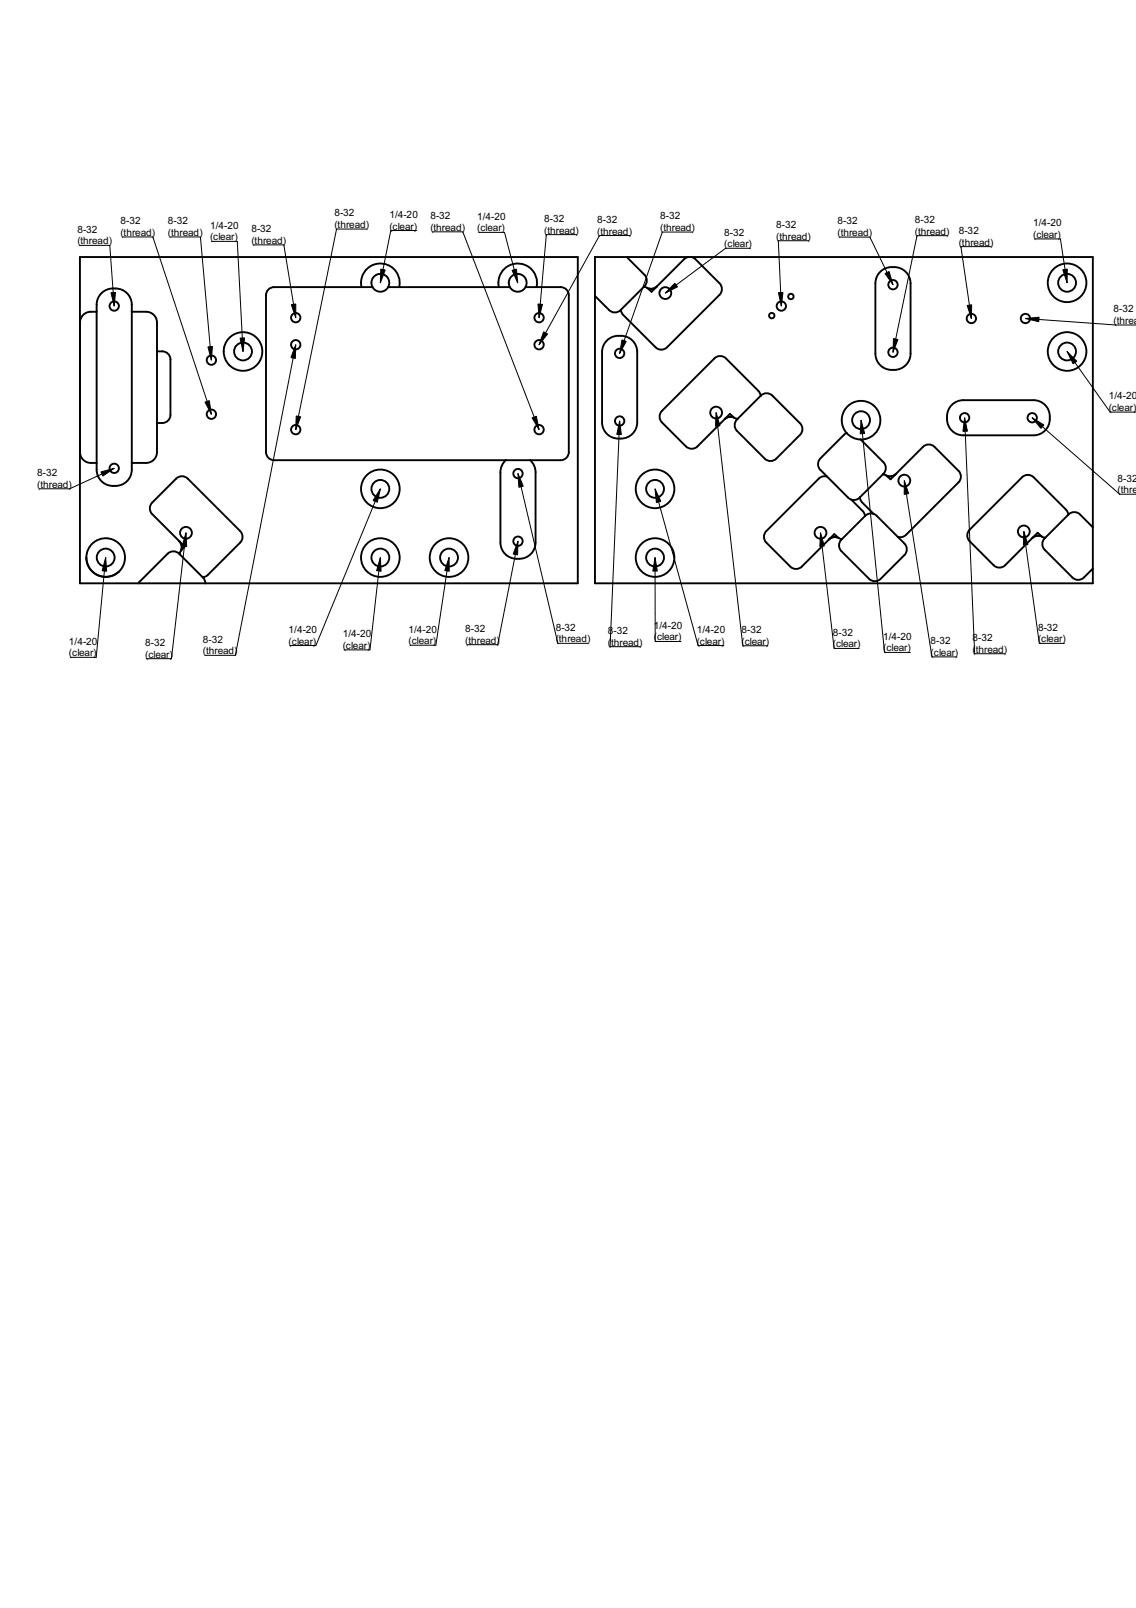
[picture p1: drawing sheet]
<svg xmlns="http://www.w3.org/2000/svg" width="210mm" height="297mm" viewBox="0 0 210 297" stroke-linecap="round" stroke-linejoin="round" font-family="sans-serif">
<g fill="none" stroke="#000" stroke-width=".35">
<path d="M14.8 47.5h92v60.3h-92zM17.9 57.6a2.59 2.59 0 0 0-2.8 1l-.3 1M18.5 54.4a3.3 3.3 0 0 1 3.6-1 3.3 3.3 0 0 1 2.3 2.9v30.5a3.3 3.3 0 0 1-3.3 3 3.3 3.3 0 0 1-3.2-3v-30.5v-.7zM24.4 57.6h2.6a2 2 0 0 1 2 2v23.9a2 2 0 0 1-2 2h-2.6M66.8 53a3.6 3.6 0 0 1 3.5-4.3 3.6 3.6 0 0 1 3.5 4.3M68.8 53a1.65 1.65 0 0 1 1.5-2.4 1.65 1.65 0 0 1 1.4 2.4M68.8 53a1.65 1.65 0 0 0 2.9 0M68.8 53h-18.2a1.5 1.5 0 0 0-1.5 1.5v29a1.5 1.5 0 0 0 1.5 1.5h53a1.5 1.5 0 0 0 1.5-1.5v-29a1.5 1.5 0 0 0-1.5-1.5h-6.5M71.7 53h22.5M92.2 53a3.6 3.6 0 0 1 3.5-4.3 3.6 3.6 0 0 1 3.4 4.3M94.2 53a1.65 1.65 0 0 1 1.5-2.4 1.65 1.65 0 0 1 1.4 2.4M94.2 53a1.65 1.65 0 0 0 2.9 0"/>
<path d="M109.9 47.5h92v60.3h-92zM110 47.5h-.1M115.8 47.5l3.3 3.3a1.5 1.5 0 0 1 0 2.1l-4.4 4.4a1.5 1.5 0 0 1-2.1 0l-2.7-2.6M119 53l.6 .2M119.6 53.2a1.5 1.5 0 0 0 1.8-.3l-.8 .4M119.9 53.3h.6M127.2 47.5l-.8 .4-6 6-.8-.7M127.7 47.5l.8 .4 4.5 4.4a1.5 1.5 0 0 1 0 2.2l-9.7 9.7a1.5 1.5 0 0 1-2.2 0l-5.9-6-.3-.5-.2-.5M162.9 50a3.3 3.3 0 0 1 5.3 2.3v13a3.3 3.3 0 0 1-3.2 3 3.3 3.3 0 0 1-3.2-3v-13a2.99 2.99 0 0 1 1.1-2.3zM29 64.9a1.96 1.96 0 0 1 2.4 1l.1 10.7a1.5 1.5 0 0 1-1.5 1.5h-1M111.9 63.2a3.3 3.3 0 0 1 3.6-1.1 3.3 3.3 0 0 1 2.2 2.9v13a3.3 3.3 0 0 1-3.2 3 3.3 3.3 0 0 1-3.3-3v-13l.1-.7zM134.7 77l-.8 .4a1.5 1.5 0 0 1 1.8-.2"/>
<path d="M134.7 77l.7 .1M135.7 77.2l.6 .2M140.5 73.1l-.1-.5-.3-.4-6-6a1.5 1.5 0 0 0-2.1 0l-9.7 9.7a1.5 1.5 0 0 0 0 2.1l4.4 4.5a1.5 1.5 0 0 0 2.2 0l6-6 .8 .7M140.6 73.1a1.5 1.5 0 0 1 2.1 0l5.1 5.1a1.5 1.5 0 0 1 0 2.1l-4.4 4.4a1.5 1.5 0 0 1-2.1 0l-5.1-5.1a1.5 1.5 0 0 1 0-2.1zM156.4 80a3.6 3.6 0 0 1 1.1-5.6 3.6 3.6 0 0 1 5.1 2.4 3.6 3.6 0 0 1-3.6 4.4M156.4 80l1.2 .9 1.4 .3M156.4 80l-4.8 4.7a1.5 1.5 0 0 0 0 2.1l1.2 1.2M176.1 74.6l1.2-.6 .7-.1h13a3.3 3.3 0 0 1 3 3.3 3.3 3.3 0 0 1-3 3.2h-13a3.3 3.3 0 0 1-2.7-4.8zM14.8 83.5a2 2 0 0 0 2 2h1.1M93.4 85a3 3 0 0 0-.9 2.2v13a3.3 3.3 0 0 0 3.2 3 3.3 3.3 0 0 0 3.3-3v-13a3 3 0 0 0-1-2.2M152.8 88a1.5 1.5 0 0 0-1.5 .4l-9.7 9.7a1.5 1.5 0 0 0 0 2.1l4.4 4.5a1.5 1.5 0 0 0 2.2 0l6-6 .8 .7M152.8 88l3.9 3.9 .6 .4"/>
<path d="M153.9 99.2l-.7 .4a1.5 1.5 0 0 1 1.8-.2M154 99.2l.7 .1M155 99.4l.6 .2M157.3 92.3l2.3 2.3 .2 .7M158.9 91.9l.2 .7 2.3 2.3M159 81.2l4.2 4.2a1.5 1.5 0 0 1 0 2.1l-4.4 4.4a1.5 1.5 0 0 1-1.5 .4M161.4 94.9a1.5 1.5 0 0 0-1.5 .4l-4.4 4.4a1.5 1.5 0 0 0 0 2.1l5.1 5.1a1.5 1.5 0 0 0 2.1 0l4.4-4.4a1.5 1.5 0 0 0 0-2.1l-1.2-1.2M161.4 94.9l.6 .4 3.9 3.9M163.1 87.6l.6 .2M163.7 87.8l.8 .7 6.1-6a1.5 1.5 0 0 1 2.1 0l4.4 4.5a1.5 1.5 0 0 1 0 2.1l-9.7 9.7a1.5 1.5 0 0 1-1.5 .4M163.7 87.8a1.5 1.5 0 0 0 1.8-.2l-.7 .4M164 87.9l.7 .1"/>
<path d="M191.5 99l-.8 .4a1.5 1.5 0 0 1 1.8-.3M191.6 99h.6M192.5 99.1l.6 .2M197.4 95.1l-.1-.5-.3-.5-6-5.9a1.5 1.5 0 0 0-2.1 0l-9.7 9.7a1.5 1.5 0 0 0 0 2.1l4.4 4.4a1.5 1.5 0 0 0 2.1 0l6-6 .8 .7M201.9 97.4l-2.3-2.4a1.5 1.5 0 0 0-2.2 0l-4.4 4.4a1.5 1.5 0 0 0 0 2.2l5.2 5.1a1.5 1.5 0 0 0 2.1 0l1.6-1.7M25.6 107.8l5.4-5.5a1.5 1.5 0 0 1 2.1 0l4.4 4.4 .3 .5 .1 .6M25.8 107.5l-.2 .2M33.4 101.8l.7-.8-6-6a1.5 1.5 0 0 1 0-2.2l4.5-4.4a1.5 1.5 0 0 1 2.1 0l9.7 9.7a1.5 1.5 0 0 1 0 2.1l-6 6-.4 .3-.5 .1M33.4 101.8l-.2 .6M33.6 100.8l-.5-.8a1.5 1.5 0 0 1 .3 1.8M33.6 100.8l-.1 .7"/>
<circle cx="21.1" cy="56.5" r=".86"/>
<circle cx="54.6" cy="58.7" r=".86"/>
<circle cx="99.6" cy="58.7" r=".86"/>
<circle cx="122.9" cy="54.1" r="1.09"/>
<circle cx="142.6" cy="58.3" r=".5"/>
<circle cx="144.4" cy="56.5" r=".86"/>
<circle cx="146.1" cy="54.8" r=".5"/>
<circle cx="165" cy="52.6" r=".86"/>
<circle cx="179.5" cy="58.8" r=".86"/>
<circle cx="189.5" cy="58.8" r=".86"/>
<circle cx="197.2" cy="52.2" r="3.6"/>
<circle cx="197.2" cy="52.2" r="1.65"/>
<circle cx="39.1" cy="66.5" r=".86"/>
<circle cx="39.1" cy="76.5" r=".86"/>
<circle cx="44.9" cy="64.9" r="1.65"/>
<circle cx="44.9" cy="64.9" r="3.6"/>
<circle cx="54.6" cy="63.7" r=".86"/>
<circle cx="54.6" cy="79.4" r=".86"/>
<circle cx="99.6" cy="63.7" r=".86"/>
<circle cx="99.6" cy="79.4" r=".86"/>
<circle cx="114.5" cy="77.8" r=".86"/>
<circle cx="114.5" cy="65.3" r=".86"/>
<circle cx="132.3" cy="76.2" r="1.09"/>
<circle cx="159.1" cy="77.6" r="1.65"/>
<circle cx="165" cy="65.1" r=".86"/>
<circle cx="178.2" cy="77.2" r=".86"/>
<circle cx="190.7" cy="77.2" r=".86"/>
<circle cx="197.2" cy="64.9" r="3.6"/>
<circle cx="197.2" cy="64.9" r="1.65"/>
<circle cx="21.1" cy="86.5" r=".86"/>
<circle cx="34.4" cy="98.4" r="1.09"/>
<circle cx="70.3" cy="90.3" r="3.6"/>
<circle cx="70.3" cy="90.3" r="1.65"/>
<circle cx="95.7" cy="87.5" r=".86"/>
<circle cx="95.7" cy="100" r=".86"/>
<circle cx="121" cy="90.3" r="3.6"/>
<circle cx="121" cy="90.3" r="1.65"/>
<circle cx="151.6" cy="98.4" r="1.09"/>
<circle cx="167.1" cy="88.8" r="1.09"/>
<circle cx="189.2" cy="98.2" r="1.09"/>
<circle cx="19.5" cy="103" r="1.65"/>
<circle cx="19.5" cy="103" r="3.6"/>
<circle cx="70.3" cy="103" r="3.6"/>
<circle cx="70.3" cy="103" r="1.65"/>
<circle cx="83" cy="103" r="3.6"/>
<circle cx="83" cy="103" r="1.65"/>
<circle cx="121" cy="103" r="3.6"/>
<circle cx="121" cy="103" r="1.65"/>
</g>
<path d="M43.8 44.6l1.1 20.3M108.3 77.6h.1" fill="none" stroke="#000" stroke-width=".18"/>
<path d="M44.4 62.5l.8-.1-.3 2.5z" fill="#000" stroke="#000" stroke-width=".18"/>
<path d="M39.1 44.6h4.7z" fill="#fff" stroke="#000" stroke-width=".18"/>
<path d="M108.3 77.6h.1M21.1 86.5l-8.2 3.8" fill="none" stroke="#000" stroke-width=".18"/>
<path d="M18.7 87.2l2.4-.7-2.1 1.4z" fill="#000" stroke="#000" stroke-width=".18"/>
<path d="M7.3 90.3h5.6z" fill="#fff" stroke="#000" stroke-width=".18"/>
<path d="M20.3 45.3l.8 11.2M108.3 77.6h.1" fill="none" stroke="#000" stroke-width=".18"/>
<path d="M20.5 54.1l.8-.1-.2 2.5z" fill="#000" stroke="#000" stroke-width=".18"/>
<path d="M14.7 45.3h5.6z" fill="#fff" stroke="#000" stroke-width=".18"/>
<path d="M108.3 77.6h.1M70.3 90.3l-11.9 28.9" fill="none" stroke="#000" stroke-width=".18"/>
<path d="M70.3 90.3l-.6 2.5-.8-.3z" fill="#000" stroke="#000" stroke-width=".18"/>
<path d="M53.6 119.2h4.8z" fill="#fff" stroke="#000" stroke-width=".18"/>
<path d="M108.3 77.6h.1M83 103l-2.5 16.2" fill="none" stroke="#000" stroke-width=".18"/>
<path d="M83 103v2.5l-.8-.1z" fill="#000" stroke="#000" stroke-width=".18"/>
<path d="M75.8 119.2h4.7z" fill="#fff" stroke="#000" stroke-width=".18"/>
<path d="M108.3 77.6h.1M70.3 103l-1.9 17" fill="none" stroke="#000" stroke-width=".18"/>
<path d="M70.3 103l.1 2.5-.8-.1z" fill="#000" stroke="#000" stroke-width=".18"/>
<path d="M63.6 120h4.8z" fill="#fff" stroke="#000" stroke-width=".18"/>
<path d="M108.3 77.6h.1M19.5 103l-1.7 18.4" fill="none" stroke="#000" stroke-width=".18"/>
<path d="M19.5 103l.2 2.5-.8-.1z" fill="#000" stroke="#000" stroke-width=".18"/>
<path d="M13 121.4h4.8z" fill="#fff" stroke="#000" stroke-width=".18"/>
<path d="M62.2 42.3l-7.6 37.1M108.3 77.6h.1" fill="none" stroke="#000" stroke-width=".18"/>
<path d="M54.7 76.8l.9 .2-1 2.4z" fill="#000" stroke="#000" stroke-width=".18"/>
<path d="M62.2 42.3h5.6z" fill="#fff" stroke="#000" stroke-width=".18"/>
<path d="M108.3 77.6h.1M95.7 100l-3.7 19.1" fill="none" stroke="#000" stroke-width=".18"/>
<path d="M95.7 100l-.1 2.5-.8-.2z" fill="#000" stroke="#000" stroke-width=".18"/>
<path d="M86.4 119.1h5.6z" fill="#fff" stroke="#000" stroke-width=".18"/>
<path d="M108.3 77.6h.1M95.7 87.5l7.4 31.3" fill="none" stroke="#000" stroke-width=".18"/>
<path d="M95.7 87.5l1 2.3-.8 .2z" fill="#000" stroke="#000" stroke-width=".18"/>
<path d="M103.1 118.8h5.6z" fill="#fff" stroke="#000" stroke-width=".18"/>
<path d="M85.5 42.8l14.1 36.6M108.3 77.6h.1" fill="none" stroke="#000" stroke-width=".18"/>
<path d="M98.3 77.2l.8-.3 .5 2.5z" fill="#000" stroke="#000" stroke-width=".18"/>
<path d="M79.9 42.8h5.6z" fill="#fff" stroke="#000" stroke-width=".18"/>
<path d="M28.2 43.8l10.9 32.7M108.3 77.6h.1" fill="none" stroke="#000" stroke-width=".18"/>
<path d="M37.9 74.3l.8-.3 .4 2.5z" fill="#000" stroke="#000" stroke-width=".18"/>
<path d="M22.6 43.8h5.6z" fill="#fff" stroke="#000" stroke-width=".18"/>
<path d="M37 43.8l2.1 22.7M108.3 77.6h.1" fill="none" stroke="#000" stroke-width=".18"/>
<path d="M38.4 64.1l.9-.1-.2 2.5z" fill="#000" stroke="#000" stroke-width=".18"/>
<path d="M31.4 43.8h5.6z" fill="#fff" stroke="#000" stroke-width=".18"/>
<path d="M54.6 63.7l-11.1 57.4M108.3 77.6h.1" fill="none" stroke="#000" stroke-width=".18"/>
<path d="M54.6 63.7v2.5l-.8-.1z" fill="#000" stroke="#000" stroke-width=".18"/>
<path d="M37.9 121.1h5.6z" fill="#fff" stroke="#000" stroke-width=".18"/>
<path d="M52.4 45.2l2.2 13.5M108.3 77.6h.1" fill="none" stroke="#000" stroke-width=".18"/>
<path d="M53.8 56.3l.9-.1-.1 2.5z" fill="#000" stroke="#000" stroke-width=".18"/>
<path d="M46.9 45.2h5.5z" fill="#fff" stroke="#000" stroke-width=".18"/>
<path d="M72.2 42.6l-1.9 9.6M108.3 77.6h.1" fill="none" stroke="#000" stroke-width=".18"/>
<path d="M70.4 49.7l.8 .2-.9 2.3z" fill="#000" stroke="#000" stroke-width=".18"/>
<path d="M72.2 42.6h4.8z" fill="#fff" stroke="#000" stroke-width=".18"/>
<path d="M110.8 43.5l-11.2 20.2M108.3 77.6h.1" fill="none" stroke="#000" stroke-width=".18"/>
<path d="M100.4 61.3l.8 .4-1.6 2z" fill="#000" stroke="#000" stroke-width=".18"/>
<path d="M110.8 43.5h5.6z" fill="#fff" stroke="#000" stroke-width=".18"/>
<path d="M100.9 43.3l-1.3 15.4M108.3 77.6h.1" fill="none" stroke="#000" stroke-width=".18"/>
<path d="M99.4 56.2h.8l-.6 2.5z" fill="#000" stroke="#000" stroke-width=".18"/>
<path d="M100.9 43.3h5.6z" fill="#fff" stroke="#000" stroke-width=".18"/>
<path d="M93.2 42.9l2.5 9.3M108.3 77.6h.1" fill="none" stroke="#000" stroke-width=".18"/>
<path d="M94.6 49.9l.8-.2 .3 2.5z" fill="#000" stroke="#000" stroke-width=".18"/>
<path d="M88.4 42.9h4.8z" fill="#fff" stroke="#000" stroke-width=".18"/>
<path d="M108.3 77.6h.1M34.4 98.4l-2.7 23.3" fill="none" stroke="#000" stroke-width=".18"/>
<path d="M34.4 98.4l.1 2.6-.8-.1z" fill="#000" stroke="#000" stroke-width=".18"/>
<path d="M27.1 121.7h4.6z" fill="#fff" stroke="#000" stroke-width=".18"/>
<path d="M195.9 44.1l1.3 8.1M108.3 77.6h.1" fill="none" stroke="#000" stroke-width=".18"/>
<path d="M196.4 49.8l.8-.1v2.5z" fill="#000" stroke="#000" stroke-width=".18"/>
<path d="M191.2 44.1h4.7z" fill="#fff" stroke="#000" stroke-width=".18"/>
<path d="M108.3 77.6h.1M197.2 64.9l7.9 11.2" fill="none" stroke="#000" stroke-width=".18"/>
<path d="M197.2 64.9l1.8 1.8-.7 .5z" fill="#000" stroke="#000" stroke-width=".18"/>
<path d="M205.1 76.1h4.8z" fill="#fff" stroke="#000" stroke-width=".18"/>
<path d="M108.3 77.6h.1M190.7 77.2l16.2 14.1" fill="none" stroke="#000" stroke-width=".18"/>
<path d="M190.7 77.2l2.2 1.3-.6 .6z" fill="#000" stroke="#000" stroke-width=".18"/>
<path d="M206.9 91.3h3.1z" fill="#fff" stroke="#000" stroke-width=".18"/>
<path d="M108.3 77.6h.1M178.2 77.2l1.9 43.6" fill="none" stroke="#000" stroke-width=".18"/>
<path d="M178.2 77.2l.6 2.4-.9 .1z" fill="#000" stroke="#000" stroke-width=".18"/>
<path d="M180.1 120.8h5.6z" fill="#fff" stroke="#000" stroke-width=".18"/>
<path d="M160.7 43.8l4.3 8.8M108.3 77.6h.1" fill="none" stroke="#000" stroke-width=".18"/>
<path d="M163.5 50.5l.8-.3 .7 2.4z" fill="#000" stroke="#000" stroke-width=".18"/>
<path d="M155.1 43.8h5.6z" fill="#fff" stroke="#000" stroke-width=".18"/>
<path d="M169.4 43.5l-4.4 21.6M108.3 77.6h.1" fill="none" stroke="#000" stroke-width=".18"/>
<path d="M165.1 62.5l.8 .2-.9 2.4z" fill="#000" stroke="#000" stroke-width=".18"/>
<path d="M169.4 43.5h5.6z" fill="#fff" stroke="#000" stroke-width=".18"/>
<path d="M108.3 77.6h.1M159.1 77.6l4.3 42.9" fill="none" stroke="#000" stroke-width=".18"/>
<path d="M159.1 77.6l.7 2.5h-.9z" fill="#000" stroke="#000" stroke-width=".18"/>
<path d="M163.4 120.5h4.8z" fill="#fff" stroke="#000" stroke-width=".18"/>
<path d="M122.4 42.9l-7.9 22.4M108.3 77.6h.1" fill="none" stroke="#000" stroke-width=".18"/>
<path d="M114.9 62.8l.8 .3-1.2 2.2z" fill="#000" stroke="#000" stroke-width=".18"/>
<path d="M122.4 42.9h5.6z" fill="#fff" stroke="#000" stroke-width=".18"/>
<path d="M108.3 77.6h.1M114.5 77.8l-1.8 41.7" fill="none" stroke="#000" stroke-width=".18"/>
<path d="M114.5 77.8l.3 2.5-.8-.1z" fill="#000" stroke="#000" stroke-width=".18"/>
<path d="M112.7 119.5h5.6z" fill="#fff" stroke="#000" stroke-width=".18"/>
<path d="M108.3 77.6h.1M121 90.3l8 28.9" fill="none" stroke="#000" stroke-width=".18"/>
<path d="M121 90.3l1.1 2.3-.8 .2z" fill="#000" stroke="#000" stroke-width=".18"/>
<path d="M129 119.2h4.8z" fill="#fff" stroke="#000" stroke-width=".18"/>
<path d="M108.3 77.6h.1M121 103l.1 15.5" fill="none" stroke="#000" stroke-width=".18"/>
<path d="M121 103l.5 2.5h-.9z" fill="#000" stroke="#000" stroke-width=".18"/>
<path d="M121.1 118.5h4.7z" fill="#fff" stroke="#000" stroke-width=".18"/>
<path d="M143.8 44.5l.6 12M108.3 77.6h.1" fill="none" stroke="#000" stroke-width=".18"/>
<path d="M143.8 54.1l.9-.1-.3 2.5z" fill="#000" stroke="#000" stroke-width=".18"/>
<path d="M143.8 44.5h5.6z" fill="#fff" stroke="#000" stroke-width=".18"/>
<path d="M177.5 45.6l2 13.2M108.3 77.6h.1" fill="none" stroke="#000" stroke-width=".18"/>
<path d="M178.7 56.4l.8-.1v2.5z" fill="#000" stroke="#000" stroke-width=".18"/>
<path d="M177.5 45.6h5.6z" fill="#fff" stroke="#000" stroke-width=".18"/>
<path d="M189.5 58.8l16.7 1.2M108.3 77.6h.1" fill="none" stroke="#000" stroke-width=".18"/>
<path d="M189.5 58.8l2.5-.2-.1 .8z" fill="#000" stroke="#000" stroke-width=".18"/>
<path d="M206.2 60h3.8z" fill="#fff" stroke="#000" stroke-width=".18"/>
<path d="M134.1 45.9l-11.2 8.2M108.3 77.6h.1" fill="none" stroke="#000" stroke-width=".18"/>
<path d="M124.7 52.3l.5 .7-2.3 1.1z" fill="#000" stroke="#000" stroke-width=".18"/>
<path d="M134.1 45.9h4.6z" fill="#fff" stroke="#000" stroke-width=".18"/>
<path d="M108.3 77.6h.1M151.6 98.4l2.5 21.4" fill="none" stroke="#000" stroke-width=".18"/>
<path d="M151.6 98.4l.7 2.5-.8 .1z" fill="#000" stroke="#000" stroke-width=".18"/>
<path d="M154.1 119.8h4.6z" fill="#fff" stroke="#000" stroke-width=".18"/>
<path d="M108.3 77.6h.1M189.2 98.2l2.8 20.6" fill="none" stroke="#000" stroke-width=".18"/>
<path d="M189.2 98.2l.7 2.4-.8 .1z" fill="#000" stroke="#000" stroke-width=".18"/>
<path d="M192 118.8h4.7z" fill="#fff" stroke="#000" stroke-width=".18"/>
<path d="M108.3 77.6h.1M167.1 88.8l5.1 32.5" fill="none" stroke="#000" stroke-width=".18"/>
<path d="M167.1 88.8l.8 2.4-.8 .1z" fill="#000" stroke="#000" stroke-width=".18"/>
<path d="M172.2 121.3h4.6z" fill="#fff" stroke="#000" stroke-width=".18"/>
<path d="M108.3 77.6h.1M132.3 76.2l5 43.1" fill="none" stroke="#000" stroke-width=".18"/>
<path d="M132.3 76.2l.7 2.5h-.8z" fill="#000" stroke="#000" stroke-width=".18"/>
<path d="M137.3 119.3h4.6z" fill="#fff" stroke="#000" stroke-width=".18"/>
<g font-size="1.8">
<text x="22.2" y="41.4">8-32</text>
<text x="31" y="41.4">8-32</text>
<text x="61.8" y="40">8-32</text>
<text x="71.9" y="40.2">1/4-20</text>
<text x="79.5" y="40.5">8-32</text>
<text x="88.2" y="40.6">1/4-20</text>
<text x="100.5" y="41">8-32</text>
<text x="110.4" y="41.2">8-32</text>
<text x="122" y="40.5">8-32</text>
<text x="154.7" y="41.5">8-32</text>
<text x="169" y="41.2">8-32</text>
<text x="190.9" y="41.8">1/4-20</text>
<text x="14.3" y="43">8-32</text>
<text x="14.3" y="45.1">(thread)</text>
<text x="22.2" y="43.6">(thread)</text>
<text x="31" y="43.6">(thread)</text>
<text x="38.8" y="42.3">1/4-20</text>
<text x="38.8" y="44.4">(clear)</text>
<text x="46.5" y="42.9">8-32</text>
<text x="46.5" y="45">(thread)</text>
<text x="61.8" y="42.1">(thread)</text>
<text x="71.9" y="42.4">(clear)</text>
<text x="79.5" y="42.6">(thread)</text>
<text x="88.2" y="42.7">(clear)</text>
<text x="100.5" y="43.2">(thread)</text>
<text x="110.4" y="43.3">(thread)</text>
<text x="122" y="42.7">(thread)</text>
<text x="133.8" y="43.5">8-32</text>
<text x="133.8" y="45.7">(clear)</text>
<text x="143.4" y="42.1">8-32</text>
<text x="143.4" y="44.3">(thread)</text>
<text x="154.7" y="43.6">(thread)</text>
<text x="169" y="43.3">(thread)</text>
<text x="177.2" y="43.2">8-32</text>
<text x="177.2" y="45.4">(thread)</text>
<text x="190.9" y="43.9">(clear)</text>
<text x="205.8" y="57.7">8-32</text>
<text x="205.8" y="59.8">(thread</text>
<text x="204.9" y="73.8">1/4-20</text>
<text x="204.9" y="75.9">(clear)</text>
<text x="6.9" y="88">8-32</text>
<text x="206.5" y="89">8-32</text>
<text x="6.9" y="90.1">(thread)</text>
<text x="206.5" y="91.1">(threa</text>
<text x="12.7" y="119.1">1/4-20</text>
<text x="26.8" y="119.3">8-32</text>
<text x="37.5" y="118.7">8-32</text>
<text x="53.3" y="116.9">1/4-20</text>
<text x="53.3" y="119.1">(clear)</text>
<text x="63.3" y="117.7">1/4-20</text>
<text x="63.3" y="119.9">(clear)</text>
<text x="75.5" y="116.9">1/4-20</text>
<text x="75.5" y="119">(clear)</text>
<text x="86" y="116.8">8-32</text>
<text x="86" y="118.9">(thread)</text>
<text x="102.7" y="116.5">8-32</text>
<text x="102.7" y="118.7">(thread)</text>
<text x="112.3" y="117.1">8-32</text>
<text x="112.3" y="119.3">(thread)</text>
<text x="120.8" y="116.2">1/4-20</text>
<text x="120.8" y="118.3">(</text>
<text x="121.4" y="118.3">clear)</text>
<text x="128.7" y="116.9">1/4-20</text>
<text x="128.7" y="119.1">(clear)</text>
<text x="137" y="117">8-32</text>
<text x="137" y="119.1">(clear)</text>
<text x="153.9" y="117.4">8-32</text>
<text x="153.9" y="119.6">(clear)</text>
<text x="163.2" y="118.2">1/4-20</text>
<text x="172" y="119">8-32</text>
<text x="179.7" y="118.4">8-32</text>
<text x="191.8" y="116.5">8-32</text>
<text x="191.8" y="118.7">(clear)</text>
<text x="12.7" y="121.2">(clear)</text>
<text x="26.8" y="121.5">(clear)</text>
<text x="37.5" y="120.9">(thread)</text>
<text x="163.2" y="120.3">(clear)</text>
<text x="172" y="121.2">(clear)</text>
<text x="179.7" y="120.6">(thread)</text>
</g>
</svg>
